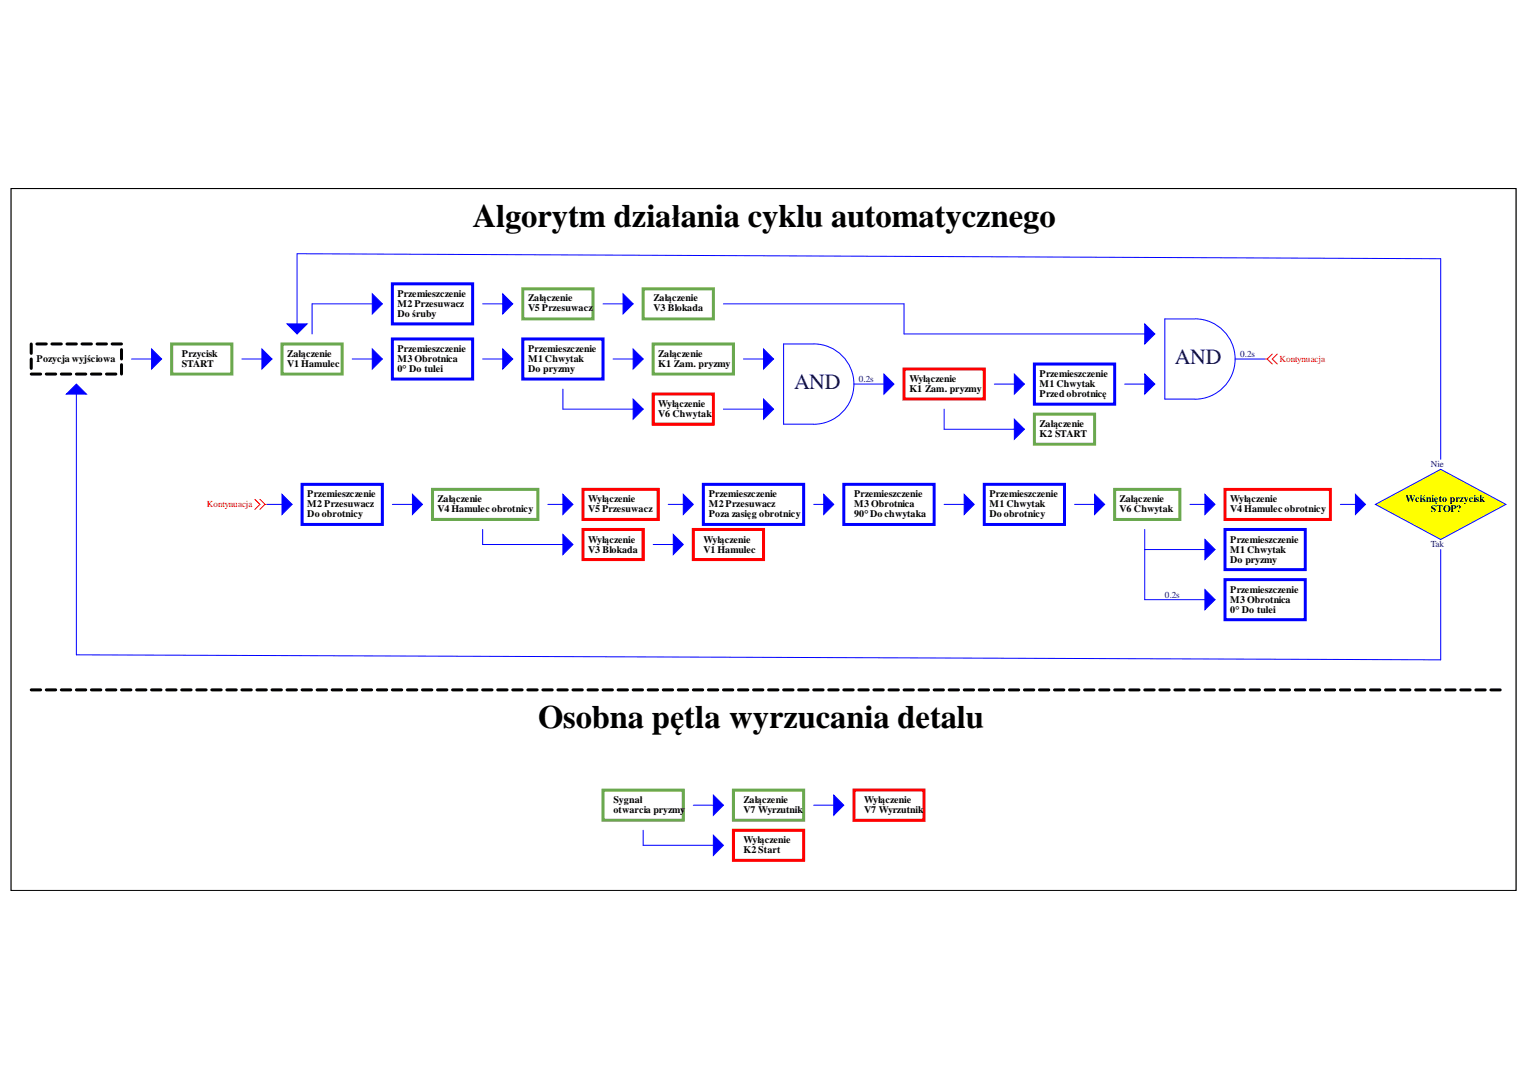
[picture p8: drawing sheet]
<svg xmlns="http://www.w3.org/2000/svg" width="297mm" height="210mm" viewBox="0 0 297 210" stroke-linecap="round" stroke-linejoin="round" font-family="sans-serif">
<path d="M2.2 36.7h292.5v136.4h-292.5z" fill="none" stroke="#000" stroke-width=".19"/>
<path d="M2.2 36.7h292.5v136.4h-292.5z" fill-rule="evenodd" fill="#fff"/>
<path d="M2.2 36.7h292.5v136.4h-292.5z" fill="none" stroke="#000" stroke-width=".19"/>
<path d="M54.8 66.9h11.7v5.8h-11.7z" fill="none" stroke="#6aa84f" stroke-width=".59"/>
<g fill="none" stroke="#000" stroke-width=".59">
<path d="M6.1 66.9v1.8M6.1 69.8v1.8M6.1 72.7h1.8M7.2 66.9h1.8M9 72.7h1.8M10.1 66.9h1.8M11.9 72.7h1.9M13 66.9h1.8M14.8 72.7h1.9M15.9 66.9h1.9M17.8 72.7h1.8M18.9 66.9h1.8"/>
<path d="M20.7 72.7h1.8M21.8 66.9h1.8M23.6 67.9v1.9M23.6 70.9v1.8"/>
</g>
<path d="M47 69.8h5.9" fill="none" stroke="#00f" stroke-width=".2"/>
<path d="M50.9 67.8l2 2-2 1.9z" fill="#00f"/>
<path d="M25.6 69.8h5.8M50.9 67.8l2 2-2 1.9z" fill="none" stroke="#00f" stroke-width=".2"/>
<path d="M33.4 66.9h11.7v5.8h-11.7z" fill="none" stroke="#6aa84f" stroke-width=".59"/>
<path d="M29.5 67.8l1.9 2-1.9 1.9z" fill="#00f"/>
<path d="M29.5 67.8l1.9 2-1.9 1.9zM68.5 69.8h5.8" fill="none" stroke="#00f" stroke-width=".2"/>
<path d="M72.4 67.8l1.9 2-1.9 1.9z" fill="#00f"/>
<path d="M72.4 67.8l1.9 2-1.9 1.9zM93.8 69.8h5.9" fill="none" stroke="#00f" stroke-width=".2"/>
<path d="M76.3 65.9h15.6v7.8h-15.6z" fill="none" stroke="#00f" stroke-width=".59"/>
<path d="M97.7 67.8l2 2-2 1.9z" fill="#00f"/>
<path d="M97.7 67.8l2 2-2 1.9zM119.2 69.8h5.8" fill="none" stroke="#00f" stroke-width=".2"/>
<path d="M101.6 65.9h15.6v7.8h-15.6z" fill="none" stroke="#00f" stroke-width=".59"/>
<path d="M127 66.9h15.6v5.8h-15.6z" fill="none" stroke="#6aa84f" stroke-width=".59"/>
<path d="M123.1 67.8l1.9 2-1.9 1.9z" fill="#00f"/>
<path d="M109.4 79.5h15.6M123.1 67.8l1.9 2-1.9 1.9z" fill="none" stroke="#00f" stroke-width=".2"/>
<path d="M127 76.6h11.7v5.8h-11.7z" fill="none" stroke="#f00" stroke-width=".59"/>
<path d="M123.1 77.6l1.9 1.9-1.9 2z" fill="#00f"/>
<path d="M109.4 75.6v3.9M123.1 77.6l1.9 1.9-1.9 2zM144.5 69.8h5.9" fill="none" stroke="#00f" stroke-width=".2"/>
<path d="M148.4 67.8l2 2-2 1.9z" fill="#00f"/>
<path d="M140.6 79.5h9.8M148.4 67.8l2 2-2 1.9z" fill="none" stroke="#00f" stroke-width=".2"/>
<path d="M148.4 77.6l2 1.9-2 2z" fill="#00f"/>
<path d="M148.4 77.6l2 1.9-2 2zM158.2 66.9h-5.9v15.5h5.9M158.3 66.8a7.8 7.8 0 0 1 7.7 7.9 7.8 7.8 0 0 1-7.8 7.8M166 74.6h5.8" fill="none" stroke="#00f" stroke-width=".2"/>
<path d="M171.8 72.7l2 2-2 1.9z" fill="#00f"/>
<path d="M171.8 72.7l2 2-2 1.9zM193.3 74.7h5.8" fill="none" stroke="#00f" stroke-width=".19"/>
<path d="M175.7 71.7h15.6v5.9h-15.6z" fill="none" stroke="#f00" stroke-width=".58"/>
<path d="M197.2 72.7l1.9 2-1.9 1.9z" fill="#00f"/>
<path d="M197.2 72.7l1.9 2-1.9 1.9zM183.5 83.4h15.6" fill="none" stroke="#00f" stroke-width=".19"/>
<path d="M201.1 70.8h15.6v7.8h-15.6z" fill="none" stroke="#00f" stroke-width=".58"/>
<path d="M201.1 80.5h11.7v5.8h-11.7z" fill="none" stroke="#6aa84f" stroke-width=".58"/>
<path d="M197.2 81.5l1.9 1.9-1.9 2z" fill="#00f"/>
<path d="M183.5 79.5v3.9M197.2 81.5l1.9 1.9-1.9 2z" fill="none" stroke="#00f" stroke-width=".19"/>
<path d="M60.7 59.1h13.6" fill="none" stroke="#00f" stroke-width=".2"/>
<path d="M72.4 57.1l1.9 2-1.9 1.9z" fill="#00f"/>
<path d="M72.4 57.1l1.9 2-1.9 1.9zM93.8 59.1h5.9" fill="none" stroke="#00f" stroke-width=".2"/>
<path d="M76.3 55.2h15.6v7.8h-15.6z" fill="none" stroke="#00f" stroke-width=".59"/>
<path d="M101.6 56.1h13.7v5.9h-13.7z" fill="none" stroke="#6aa84f" stroke-width=".59"/>
<path d="M97.7 57.1l2 2-2 1.9z" fill="#00f"/>
<path d="M97.7 57.1l2 2-2 1.9zM117.2 59.1h5.9" fill="none" stroke="#00f" stroke-width=".2"/>
<path d="M125 56.1h13.7v5.9h-13.7z" fill="none" stroke="#6aa84f" stroke-width=".59"/>
<path d="M121.1 57.1l2 2-2 1.9z" fill="#00f"/>
<path d="M60.7 59.1v5.8M121.1 57.1l2 2-2 1.9z" fill="none" stroke="#00f" stroke-width=".2"/>
<path d="M175.7 64.9h48.8" fill="none" stroke="#00f" stroke-width=".19"/>
<path d="M222.5 63l2 1.9-2 2z" fill="#00f"/>
<path d="M218.6 74.7h5.9M222.5 63l2 1.9-2 2z" fill="none" stroke="#00f" stroke-width=".19"/>
<path d="M222.5 72.7l2 2-2 1.9z" fill="#00f"/>
<path d="M222.5 72.7l2 2-2 1.9zM232.3 62h-5.9v15.6h5.9M232.4 62a7.8 7.8 0 0 1 7.7 7.8 7.8 7.8 0 0 1-7.8 7.8M240.1 69.8h5.8" fill="none" stroke="#00f" stroke-width=".19"/>
<path d="M54.8 96.1l2 1.9-2 2z" fill="#00f"/>
<path d="M54.8 96.1l2 1.9-2 2zM76.3 98h5.8" fill="none" stroke="#00f" stroke-width=".2"/>
<path d="M140.6 59.1h35.1v5.8" fill="none" stroke="#00f" stroke-width=".19"/>
<path d="M58.7 94.1h15.6v7.8h-15.6z" fill="none" stroke="#00f" stroke-width=".59"/>
<path d="M84.1 95.1h20.5v5.9h-20.5z" fill="none" stroke="#6aa84f" stroke-width=".59"/>
<path d="M80.2 96.1l1.9 1.9-1.9 2z" fill="#00f"/>
<path d="M80.2 96.1l1.9 1.9-1.9 2zM106.5 98h2.9" fill="none" stroke="#00f" stroke-width=".2"/>
<path d="M109.4 96.1l2 1.9-2 2z" fill="#00f"/>
<path d="M109.4 96.1l2 1.9-2 2zM93.8 105.8h15.6" fill="none" stroke="#00f" stroke-width=".2"/>
<path d="M113.3 95.1h14.7v5.9h-14.7z" fill="none" stroke="#f00" stroke-width=".59"/>
<path d="M109.4 103.9l2 1.9-2 2z" fill="#00f"/>
<path d="M93.8 102.9v2.9M109.4 103.9l2 1.9-2 2zM127 105.8h3.9" fill="none" stroke="#00f" stroke-width=".2"/>
<path d="M113.3 102.9h11.7v5.9h-11.7z" fill="none" stroke="#f00" stroke-width=".59"/>
<path d="M130.9 103.9l1.9 1.9-1.9 2z" fill="#00f"/>
<path d="M129.9 98h2.9M130.9 103.9l1.9 1.9-1.9 2z" fill="none" stroke="#00f" stroke-width=".2"/>
<path d="M134.8 102.9h13.6v5.9h-13.6z" fill="none" stroke="#f00" stroke-width=".59"/>
<path d="M132.8 96.1l2 1.9-2 2z" fill="#00f"/>
<path d="M132.8 96.1l2 1.9-2 2zM158.2 98h1.9" fill="none" stroke="#00f" stroke-width=".2"/>
<path d="M136.7 94.1h19.5v7.8h-19.5z" fill="none" stroke="#00f" stroke-width=".59"/>
<path d="M160.1 96.1l2 1.9-2 2z" fill="#00f"/>
<path d="M160.1 96.1l2 1.9-2 2z" fill="none" stroke="#00f" stroke-width=".2"/>
<path d="M164 94.1h17.6v7.8h-17.6z" fill="none" stroke="#00f" stroke-width=".58"/>
<path d="M183.5 98h3.9" fill="none" stroke="#00f" stroke-width=".19"/>
<path d="M187.4 96.1l2 1.9-2 2z" fill="#00f"/>
<path d="M187.4 96.1l2 1.9-2 2zM208.9 98h5.8" fill="none" stroke="#00f" stroke-width=".19"/>
<path d="M191.3 94.1h15.6v7.8h-15.6z" fill="none" stroke="#00f" stroke-width=".58"/>
<path d="M216.7 95.1h12.7v5.9h-12.7z" fill="none" stroke="#6aa84f" stroke-width=".58"/>
<path d="M212.8 96.1l1.9 1.9-1.9 2z" fill="#00f"/>
<path d="M212.8 96.1l1.9 1.9-1.9 2zM231.3 98h2.9" fill="none" stroke="#00f" stroke-width=".19"/>
<path d="M234.2 96.1l2 1.9-2 2z" fill="#00f"/>
<path d="M234.2 96.1l2 1.9-2 2zM222.5 106.8h13.7" fill="none" stroke="#00f" stroke-width=".19"/>
<path d="M238.1 95.1h20.5v5.9h-20.5z" fill="none" stroke="#f00" stroke-width=".58"/>
<path d="M245.9 69.8h.4M246.3 69.8l1 1M247.3 68.8l-1 1M248.3 68.8l-1 1 1 1" fill="none" stroke="#f00" stroke-width=".19"/>
<path d="M49.6 97.1l.9 .9-.9 1M50.5 97.1l1 .9M51.5 98l-1 1M51.5 98h.4" fill="none" stroke="#f00" stroke-width=".2"/>
<path d="M51.9 98h4.9" fill="none" stroke="#00f" stroke-width=".2"/>
<path d="M234.2 104.9l2 1.9-2 2z" fill="#00f"/>
<path d="M222.5 102.9v13.7h13.7M234.2 104.9l2 1.9-2 2z" fill="none" stroke="#00f" stroke-width=".19"/>
<path d="M238.1 102.9h15.6v7.8h-15.6z" fill="none" stroke="#00f" stroke-width=".58"/>
<path d="M234.2 114.6l2 2-2 1.9z" fill="#00f"/>
<path d="M234.2 114.6l2 2-2 1.9z" fill="none" stroke="#00f" stroke-width=".19"/>
<path d="M238.1 112.7h15.6v7.7h-15.6z" fill="none" stroke="#00f" stroke-width=".58"/>
<path d="M267.4 98l12.7-6.8 12.6 6.8-12.6 6.9z" fill-rule="evenodd" fill="#ff0"/>
<path d="M260.6 98h4.8M267.4 98l12.7-6.8 12.6 6.8-12.6 6.9z" fill="none" stroke="#00f" stroke-width=".19"/>
<path d="M263.5 96.1l1.9 1.9-1.9 2z" fill="#00f"/>
<path d="M263.5 96.1l1.9 1.9-1.9 2zM280.1 106.8v21.4l-265.2-.9" fill="none" stroke="#00f" stroke-width=".19"/>
<path d="M14.8 75.6v51.7" fill="none" stroke="#00f" stroke-width=".2"/>
<path d="M12.9 76.6l1.9-2 2 2z" fill="#00f"/>
<path d="M57.7 49.3v15.6M12.9 76.6l1.9-2 2 2z" fill="none" stroke="#00f" stroke-width=".2"/>
<path d="M57.8 49.3l222.3 1v39" fill="none" stroke="#00f" stroke-width=".19"/>
<path d="M55.8 63h3.9l-2 1.9z" fill="#00f"/>
<path d="M55.8 63h3.9l-2 1.9zM134.8 156.5h5.8" fill="none" stroke="#00f" stroke-width=".2"/>
<g fill="none" stroke="#000" stroke-width=".59">
<path d="M6.1 134.1h1.8M9 134.1h1.8M11.9 134.1h1.9M14.8 134.1h1.9M17.8 134.1h1.8M20.7 134.1h1.8M23.6 134.1h1.9M26.5 134.1h1.9M29.5 134.1h1.8M32.4 134.1h1.8M35.3 134.1h1.8M38.2 134.1h1.9"/>
<path d="M41.2 134.1h1.8M44.1 134.1h1.8M47 134.1h1.9M49.9 134.1h1.9M52.9 134.1h1.8M55.8 134.1h1.8M58.7 134.1h1.9M61.6 134.1h1.9M64.6 134.1h1.8M67.5 134.1h1.8M70.4 134.1h1.9M73.4 134.1h1.8"/>
<path d="M76.3 134.1h1.8M79.2 134.1h1.8M82.1 134.1h1.9M85.1 134.1h1.8M88 134.1h1.8M90.9 134.1h1.8M93.8 134.1h1.9M96.8 134.1h1.8M99.7 134.1h1.8M102.6 134.1h1.8M105.5 134.1h1.9M108.5 134.1h1.8"/>
<path d="M111.4 134.1h1.8M114.3 134.1h1.8M117.2 134.1h1.9M120.2 134.1h1.8M123.1 134.1h1.8M126 134.1h1.8M128.9 134.1h1.9M131.9 134.1h1.8M134.8 134.1h1.8M137.7 134.1h1.8M140.6 134.1h1.9M143.6 134.1h1.8"/>
<path d="M146.5 134.1h1.8M149.4 134.1h1.8M152.3 134.1h1.9M155.3 134.1h1.8M158.2 134.1h1.8M161.1 134.1h1.8M164 134.1h1.9M167 134.1h1.8M169.9 134.1h1.8"/>
</g>
<g fill="none" stroke="#000" stroke-width=".58">
<path d="M172.8 134.1h1.8M175.7 134.1h1.9M178.7 134.1h1.8M181.6 134.1h1.8M184.5 134.1h1.8M187.4 134.1h1.9M190.4 134.1h1.8M193.3 134.1h1.8M196.2 134.1h1.8M199.1 134.1h1.9M202.1 134.1h1.8M205 134.1h1.8"/>
<path d="M207.9 134.1h1.8M210.8 134.1h1.9M213.8 134.1h1.8M216.7 134.1h1.8M219.6 134.1h1.8M222.5 134.1h1.9M225.5 134.1h1.8M228.4 134.1h1.8M231.3 134.1h1.8M234.2 134.1h1.9M237.2 134.1h1.8M240.1 134.1h1.8"/>
<path d="M243 134.1h1.8M245.9 134.1h1.9M248.9 134.1h1.8M251.8 134.1h1.8M254.7 134.1h1.8M257.6 134.1h1.9M260.6 134.1h1.8M263.5 134.1h1.8M266.4 134.1h1.8M269.3 134.1h1.9M272.3 134.1h1.8M275.2 134.1h1.8"/>
<path d="M278.1 134.1h1.8M281 134.1h1.9M284 134.1h1.8M286.9 134.1h1.8M289.8 134.1h1.8"/>
</g>
<path d="M117.2 153.6h15.6v5.8h-15.6zM142.6 153.6h13.6v5.8h-13.6z" fill="none" stroke="#6aa84f" stroke-width=".59"/>
<path d="M138.7 154.5l1.9 2-1.9 1.9z" fill="#00f"/>
<path d="M138.7 154.5l1.9 2-1.9 1.9zM158.2 156.5h3.9" fill="none" stroke="#00f" stroke-width=".2"/>
<path d="M162.1 154.5l1.9 2-1.9 1.9z" fill="#00f"/>
<path d="M162.1 154.5l1.9 2-1.9 1.9zM125 161.4v2.9h13.7" fill="none" stroke="#00f" stroke-width=".2"/>
<path d="M166 153.6h13.6v5.8h-13.6z" fill="none" stroke="#f00" stroke-width=".58"/>
<path d="M138.7 162.3l1.9 2-1.9 1.9z" fill="#00f"/>
<path d="M138.7 162.3l1.9 2-1.9 1.9z" fill="none" stroke="#00f" stroke-width=".2"/>
<path d="M142.6 161.4h13.6v5.8h-13.6z" fill="none" stroke="#f00" stroke-width=".59"/>
<g font-size="6.3">
<text x="91.9" y="44.1">Algorytm działania cyklu automatycznego</text>
<text x="104.6" y="141.5">Osobna pętla wyrzucania detalu</text>
</g>
<g font-size="4.2" fill="#000080">
<text x="228.4" y="70.8">AND</text>
<text x="154.4" y="75.7">AND</text>
</g>
<g font-size="1.9">
<text x="77.3" y="57.7">Przemieszczenie</text>
<text x="77.3" y="59.6">M2 Przesuwacz</text>
<text x="102.6" y="58.6">Załączenie</text>
<text x="127" y="58.6">Załączenie</text>
<text x="77.3" y="61.6">Do śruby</text>
<text x="102.6" y="60.5">V5 Przesuwacz</text>
<text x="127" y="60.5">V3 Blokada</text>
<text x="7.1" y="70.3">Pozycja wyjściowa</text>
<text x="35.4" y="69.3">Przycisk</text>
<text x="35.4" y="71.3">START</text>
<text x="55.9" y="69.3">Załączenie</text>
<text x="55.9" y="71.3">V1 Hamulec</text>
<text x="77.3" y="68.4">Przemieszczenie</text>
<text x="77.3" y="70.3">M3 Obrotnica</text>
<text x="102.6" y="68.4">Przemieszczenie</text>
<text x="102.6" y="70.3">M1 Chwytak</text>
<text x="127.9" y="69.3">Załączenie</text>
<text x="127.9" y="71.3">K1 Zam. pryzmy</text>
<text x="77.3" y="72.3">0° Do tulei</text>
<text x="102.6" y="72.3">Do pryzmy</text>
<text x="176.8" y="74.2">Wyłączenie</text>
<text x="176.8" y="76.2">K1 Zam. pryzmy</text>
<text x="202.1" y="73.2">Przemieszczenie</text>
<text x="202.1" y="75.2">M1 Chwytak</text>
<text x="202.1" y="77.1">Przed obrotnicę</text>
<text x="127.9" y="79.1">Wyłączenie</text>
<text x="127.9" y="81">V6 Chwytak</text>
<text x="202.1" y="82.9">Załączenie</text>
<text x="202.1" y="85">K2 START</text>
<text x="59.7" y="96.6">Przemieszczenie</text>
<text x="59.7" y="98.6">M2 Przesuwacz</text>
<text x="59.7" y="100.5">Do obrotnicy</text>
<text x="85" y="97.6">Załączenie</text>
<text x="85" y="99.5">V4 Hamulec obrotnicy</text>
<text x="114.3" y="97.6">Wyłączenie</text>
<text x="114.3" y="99.5">V5 Przesuwacz</text>
<text x="137.8" y="96.6">Przemieszczenie</text>
<text x="137.8" y="98.6">M2 Przesuwacz</text>
<text x="137.8" y="100.5">Poza zasięg obrotnicy</text>
<text x="166" y="96.6">Przemieszczenie</text>
<text x="166" y="98.6">M3 Obrotnica</text>
<text x="166" y="100.5">90°Do chwytaka</text>
<text x="192.3" y="96.6">Przemieszczenie</text>
<text x="192.3" y="98.6">M1 Chwytak</text>
<text x="192.3" y="100.5">Do obrotnicy</text>
<text x="217.6" y="97.6">Załączenie</text>
<text x="217.6" y="99.5">V6 Chwytak</text>
<text x="239.1" y="97.6">Wyłączenie</text>
<text x="239.1" y="99.5">V4 Hamulec obrotnicy</text>
<text x="273.2" y="97.6">Wciśnięto przycisk</text>
<text x="278.2" y="99.5">STOP?</text>
<text x="114.3" y="105.4">Wyłączenie</text>
<text x="114.3" y="107.4">V3 Blokada</text>
<text x="136.8" y="105.4">Wyłączenie</text>
<text x="136.8" y="107.4">V1 Hamulec</text>
<text x="239.1" y="105.4">Przemieszczenie</text>
<text x="239.1" y="107.4">M1 Chwytak</text>
<text x="239.1" y="109.3">Do pryzmy</text>
<text x="239.1" y="115.2">Przemieszczenie</text>
<text x="239.1" y="117.1">M3 Obrotnica</text>
<text x="239.1" y="119.1">0° Do tulei</text>
<text x="119.2" y="156.1">Sygnał</text>
<text x="119.2" y="158">otwarcia pryzmy</text>
<text x="144.5" y="156.1">Załączenie</text>
<text x="144.5" y="158">V7 Wyrzutnik</text>
<text x="168" y="156.1">Wyłączenie</text>
<text x="168" y="158">V7 Wyrzutnik</text>
<text x="144.5" y="163.9">Wyłączenie</text>
<text x="144.5" y="165.8">K2 Start</text>
</g>
<g font-size="1.8" fill="#000080">
<text x="241.1" y="69.4">0.2s</text>
<text x="167" y="74.2">0.2s</text>
<text x="278.2" y="90.8">Nie</text>
<text x="278.2" y="106.4">Tak</text>
<text x="226.5" y="116.2">0.2s</text>
</g>
<g font-size="1.8" fill="#f00">
<text x="248.7" y="70.3">Kontynuacja</text>
<text x="40.2" y="98.6">Kontynuacja</text>
</g>
</svg>
